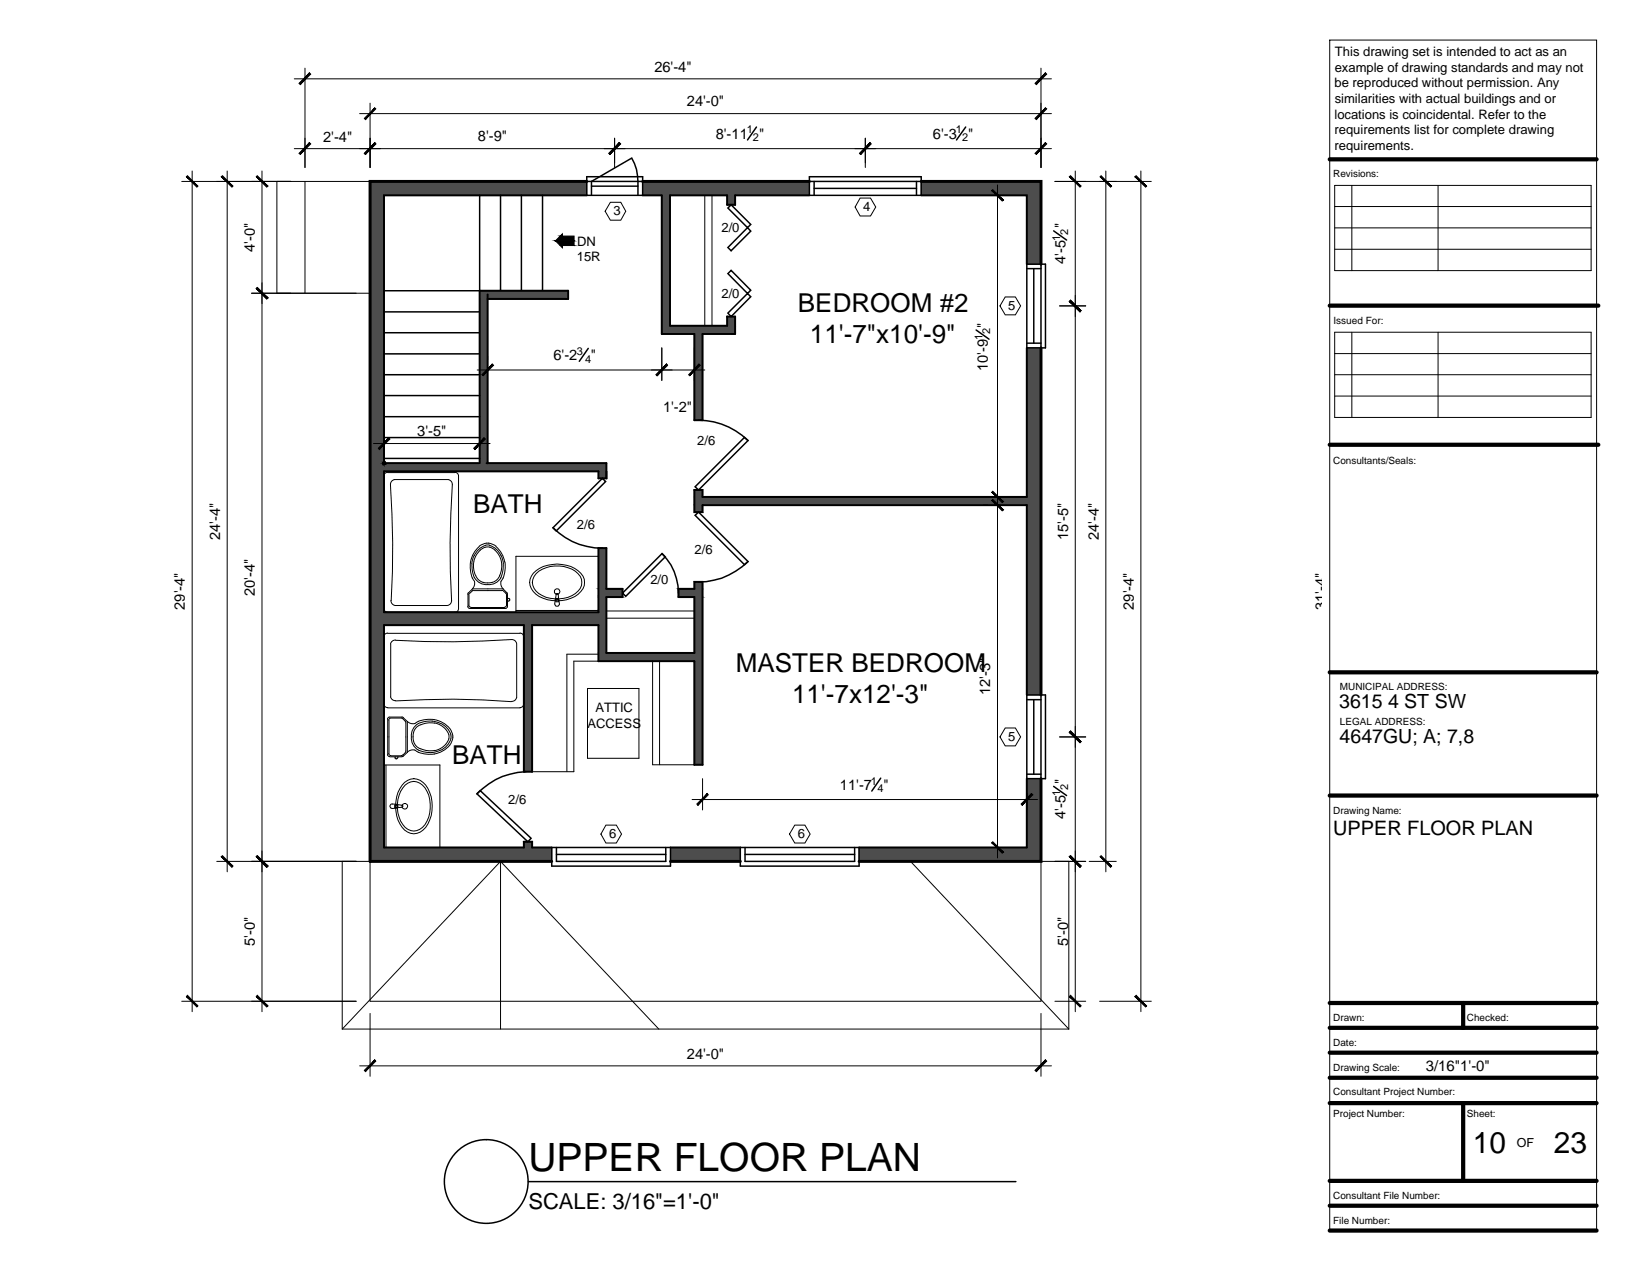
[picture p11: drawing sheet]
<svg xmlns="http://www.w3.org/2000/svg" width="279mm" height="216mm" viewBox="0 0 279 216" stroke-linecap="round" stroke-linejoin="round" font-family="sans-serif">
<!-- layer: Text Titles -->
<g fill="none" stroke="#000" stroke-width=".25">
<path d="M90 201.4h83.1"/>
<circle cx="82.8" cy="201.3" r="7.1"/>
</g>
<!-- layer: Hatch General -->
<g fill="#4d4d4d" stroke="#4d4d4d" stroke-width=".17">
<path d="M63 30.9l37 2.4v-2.4zM63 30.9l37 2.4h-37z"/>
<path d="M81.8 49.5l14.8 1.4 .1-1.4zM81.8 49.5l14.8 1.4h-14.8z"/>
<path d="M81.8 50.9l1.3 28v-28zM81.8 50.9l1.3 28h-1.4z"/>
<path d="M63 33.3l2.4 45.6v-45.6zM63 33.3l2.4 45.6h-2.4z"/>
<path d="M63 78.9l40.3 1.4v-1.4zM63 78.9l40.3 1.4h-40.3z"/>
<path d="M102 80.3l1.3 1.2v-1.2zM102 80.3l1.3 1.2h-1.3z"/>
<path d="M118.3 99.2l1.4 1.1v-1.1zM118.3 99.2l1.4 1.1h-1.4z"/>
<path d="M102 93.4l1.3 6.9v-6.9zM102 93.4l1.3 6.9h-1.3z"/>
<path d="M115.6 100.3l4.1 1.4v-1.4zM115.6 100.3l4.1 1.4h-4.1z"/>
<path d="M102 100.3l4.1 1.4v-1.4zM102 100.3l4.1 1.4h-4.1z"/>
<path d="M102 101.7l1.3 2.6v-2.6zM102 101.7l1.3 2.6h-1.3z"/>
<path d="M63 80.3l2.4 24v-24zM63 80.3l2.4 24h-2.4z"/>
<path d="M63 104.3l40.3 2.2v-2.2zM63 104.3l40.3 2.2h-40.3z"/>
<path d="M118.3 101.7l1.4 9.6v-9.6zM118.3 101.7l1.4 9.6h-1.4z"/>
<path d="M102 106.5l1.3 4.8v-4.8zM102 106.5l1.3 4.8h-1.3z"/>
<path d="M102 111.3l17.7 1.4v-1.4zM102 111.3l17.7 1.4h-17.7z"/>
<path d="M118.3 112.7l1.4 17.6v-17.6zM118.3 112.7l1.4 17.6h-1.4z"/>
<path d="M89.3 106.5l1.3 25v-25zM89.3 106.5l1.3 25h-1.3z"/>
<path d="M89.3 143.4l1.3 1v-1zM89.3 143.4l1.3 1h-1.3z"/>
<path d="M63 106.5l2.4 37.9v-37.9zM63 106.5l2.4 37.9h-2.4z"/>
<path d="M63 144.4l31 2.4v-2.4zM63 144.4l31 2.4h-31z"/>
<path d="M114.2 144.4l11.9 2.4v-2.4zM114.2 144.4l11.9 2.4h-11.9z"/>
<path d="M174.9 132.7l2.4 11.7v-11.7zM174.9 132.7l2.4 11.7h-2.4z"/>
<path d="M146.4 144.4l30.9 2.4v-2.4zM146.4 144.4l30.9 2.4h-30.9z"/>
<path d="M174.9 59.3l2.4 25.4v-25.4zM174.9 59.3l2.4 25.4h-2.4z"/>
<path d="M118.3 83.5l1.4 1.2v-1.2zM118.3 83.5l1.4 1.2h-1.4z"/>
<path d="M118.3 84.7l59 1.4v-1.4zM118.3 84.7l59 1.4h-59z"/>
<path d="M118.3 86.1l1.4 1.2v-1.2zM118.3 86.1l1.4 1.2h-1.4z"/>
<path d="M174.9 86.1l2.4 32.3v-32.3zM174.9 86.1l2.4 32.3h-2.4z"/>
<path d="M156.9 30.9l20.4 2.4v-2.4zM156.9 30.9l20.4 2.4h-20.4z"/>
<path d="M174.9 33.3l2.4 11.7v-11.7zM174.9 33.3l2.4 11.7h-2.4z"/>
<path d="M109.5 30.9l28.4 2.4v-2.4zM109.5 30.9l28.4 2.4h-28.4z"/>
<path d="M123.9 33.3l1.3 1.6v-1.6zM123.9 33.3l1.3 1.6h-1.3z"/>
<path d="M123.9 53.9l1.3 1.6v-1.6zM123.9 53.9l1.3 1.6h-1.3z"/>
<path d="M112.7 33.3l1.4 22.2v-22.2zM112.7 33.3l1.4 22.2h-1.4z"/>
<path d="M112.7 55.5l12.5 1.4v-1.4zM112.7 55.5l12.5 1.4h-12.5z"/>
<path d="M118.3 56.9l1.4 14.7v-14.7zM118.3 56.9l1.4 14.7h-1.4z"/>
</g>
<!-- layer: Wall Standard -->
<path d="M100 30.9h-37v115.9h31M109.5 30.9h28.4M156.9 30.9h20.4v14.1M177.3 59.3v59.1M177.3 132.7v14.1h-30.9M114.2 146.8h11.9" fill="none" stroke="#000" stroke-width=".51"/>
<path d="M100 33.3h-34.6v45.6h16.1M109.5 33.3h3.2v23.6h5.6v14.7h1.4v-14.7h5.5v-3h-1.3v1.6h-9.8v-22.2h9.8v1.6h1.3v-1.6h12.7M156.9 33.3h18v11.7M83.1 50.9h13.7v-1.4h-15.1v29.4M83.1 50.2v28.7M174.9 59.3v25.4h-55.2v-1.2h-1.4v3.8h1.4v-1.2h55.2v32.3M82.9 78.9h20.4v2.6M103.3 80.3v1.2h-1.3v-1.2h-36.6v24h36.6v-10.9h1.3v6.9h2.8v1.4h-2.8v9.6h15v-9.6h-2.7v-1.4h2.7v-1.1h1.4v31.1h-1.4v-17.6h-16.3v-6.2h-11.4v25h-1.3v-25h-23.9v37.9h23.9v-1h1.3v1h3.4M174.9 132.7v11.7h-28.5M114.2 144.4h11.9" fill="none" stroke="#000" stroke-width=".34"/>
<!-- layer: Stairs -->
<path d="M81.7 33.3v16.2h-16.3M85.3 33.3v16.2M88.8 33.3v16.2M92.4 33.3v16.2M65.4 53.1h16.3M65.4 56.7h16.3M65.4 60.3h16.3M65.4 63.9h16.3M65.4 67.4h16.3M65.4 71h16.3M65.4 74.6h16.3M65.4 78.1h16.3" fill="none" stroke="#000" stroke-width=".25"/>
<!-- layer: Windows Doors -->
<g fill="none" stroke="#000" stroke-width=".25">
<path d="M100 30.1h9.5v3.2h-9.5zM100 30.9h9.5M100.8 33.3v-2.4l6.8-4a7.5 7.5 0 0 1 1.1 4v2.4M100.8 31.7h7.9M124.6 34.9l3.3 3.3-.5 .6-3.4-3.4zM127.4 38.8l.5 .6-3.3 3.3-.6-.5zM137.9 30.1h19v3.2h-19zM137.9 30.9h19M138.7 30.9v2.4M138.7 32.1h17.4M156.1 30.9v2.4M124 53.4l3.4-3.4 .5 .6-3.3 3.3z"/>
<path d="M124.6 46.1l3.3 3.4-.5 .5-3.4-3.4zM174.9 45h3.2v14.3h-3.2zM174.9 45.8h2.4M174.9 58.5h2.4M176.1 45.8v12.7M177.3 45v14.3M119 71.6a12.1 12.1 0 0 1 8.4 3.5M94.2 89.9l8.4-8.4 .6 .6-8.4 8.4zM94.2 89.9a11.6 11.6 0 0 0 8.4 3.5M112.8 94.3a9.4 9.4 0 0 1 2.8 6.8M118.4 87.8l.6-.5 8.4 8.4-.6 .5zM118.4 82.9l8.4-8.4 .6 .6-8.4 8.4z"/>
<path d="M127.4 95.7a12.1 12.1 0 0 1-8.4 3.5M106.1 101.1l6.7-6.8 .5 .6-6.7 6.7zM174.9 118.4h3.2v14.3h-3.2zM174.9 119.2h2.4M176.1 119.2v12.7M177.3 118.4v14.3M81.8 134.7l8.7 8.1-.6 .6-8.6-8.1zM89.5 131.5a11.8 11.8 0 0 0-8.2 3.8M174.9 131.9h2.4M94 144.4h20.2v3.2h-20.2zM94.8 144.4v2.4h18.6v-2.4M94.8 145.6h18.6"/>
<path d="M126.1 144.4h20.3v3.2h-20.3zM126.9 144.4v2.4h18.7v-2.4M126.9 145.6h18.7"/>
</g>
<!-- layer: fixtures -->
<g fill="none" stroke="#000" stroke-width=".17">
<path d="M120.1 33.3v22.2M121.3 33.3v22.2M65.4 81.2l.1 22.8 .2 .2 .4 .1h11.4M66.1 80.5h11.4M66.1 80.5l-.5 .2-.2 .4M77.5 80.5l.4 .2 .2 .4v22.6l-.2 .4-.4 .2M80.2 95.8l-.1 1.4 .4 1.3M80.4 96.1l.1 1.4 .3 1M80.5 98.5l.1 .2a1.17 1.17 0 0 1-.1 1.6M80.7 95.7v1.4l.3 1M80.8 94.7l-.4 1.4M81.7 93.1l-1 1.2-.5 1.5"/>
<path d="M81.8 93.8l-.8 1-.3 .9M82.7 93.2l-.9 .6M82.7 93.3h.8M82.8 92.9l-1.2 .7-.8 1.1M82.8 92.9h.6M83.2 92.5l1.3 .6M83.2 92.6h-.6l-1 .5M83.4 92.9a3.7 3.7 0 0 1 2.4 3.2M83.5 93.2l.9 .6M84.3 93.8l.8 1 .3 .9M84.5 93.1l1 1.2 .5 1.5M85.3 98.4a2.75 2.75 0 0 1-4.5 0"/>
<path d="M85.4 95.7a3.4 3.4 0 0 1-1.2 3.4 2.32 2.32 0 0 1-3.2-1.1M85.7 98.5l-.1 .2a1.17 1.17 0 0 0 .1 1.6M85.7 96.1l-.1 1.4-.3 1M86 95.8v1.4l-.3 1.3M90.9 97.7a6 6 0 0 1 8 0 2.35 2.35 0 0 1-.4 3.6 6.4 6.4 0 0 1-7.2 0 2.4 2.4 0 0 1-.4-3.6zM91.3 97.8a5.5 5.5 0 0 1 7.2 0 2.13 2.13 0 0 1-.5 3.3 5.6 5.6 0 0 1-6.7-.4 2.05 2.05 0 0 1 0-2.9zM102 94.8h-14.1v9.5M65.4 119.9l.2 .5 .5 .2M66.1 107.9h22.5M66.1 107.9l-.5 .2-.2 .4v11.5M66.5 118.7a.83 .83 0 0 0 .9 .7M66.6 109.7v9.1"/>
<path d="M66.6 102.3a.83 .83 0 0 0 .7 .9M66.6 102.3a167.3 167.3 0 0 0 0-20l.1-.3 .5-.3h9.2a.83 .83 0 0 1 .7 .9 153.4 153.4 0 0 0-.2 19.7M67.3 103.2h9M67.4 109.1a.83 .83 0 0 0-.9 .6M67.4 119.4a135.4 135.4 0 0 1 19.7 .2M67.4 109.1a167.3 167.3 0 0 0 20-.1l.5 .4 .1 .2M76.9 102.3a.83 .83 0 0 1-.6 .9M79.7 103.3v.2l.3 .2M79.7 101.3v2M79.8 101l-.1 .3M79.9 103.1v.2l.3 .2M79.9 101.4v1.7"/>
<path d="M80 101.1l-.1 .2M80.2 103.5h5.8M80.4 100.7l-.4 .4M80.6 100.6l-.2 .1M80.7 100.6h4.8M85.5 100.6l.3 .1M85.7 100.3h-5.2l-.7 .7M85.7 100.3l.7 .7M85.8 100.7l.4 .4M86.2 101.1l.1 .2M86.3 101.4v1.7M86.3 103.1l-.2 .3-.2 .1"/>
<path d="M86.4 101l.1 .3M86.5 103.3l-.2 .3-.2 .1h-6M86.5 102h.2M86.5 102.4h.2M86.5 101.3v2M86.6 102l.2 .1M86.8 102.2l-.2 .2M86.8 102.2h.1M87.9 104h14.1M88 118.9a.83 .83 0 0 1-.9 .6M88 109.7v9.2M88.6 107.9l.4 .2 .2 .4"/>
<path d="M89.2 119.9l-.2 .5-.4 .2M89.3 108.5v11.5M94.6 102.1l-.1 .8a.4 .4 0 0 0 .4 .4 .4 .4 0 0 0 .4-.4l-.1-.8M94.6 102.1l.2-1 .3 .2 .1 .8M94.6 102.1l.3-.1 .3 .1M94.7 102.2l.1-.1h.3v.4h-.4zM102 112.7h-4.2v18.8h-7.2M102 111.5h-5.4v20M103.3 104.1h15M103.3 105.3h15M111.2 112.7v17.6h7.1M112.4 112.7v17.6"/>
<path d="M65.4 130.4h9.5v14M65.8 130.4v14M66 128.6l.1 .1 .3 .2M66.1 122.6v6M66.1 120.6h22.5M66.2 128.4l.1 .2 .3 .1M66.3 122.7v5.7M66.4 122.2h-.2l-.2 .3M66.4 122.2h2.1M66.4 129h2.1M66.6 122.4h-.2l-.2 .3M66.6 122.4h1.8"/>
<path d="M66.6 128.8h1.8M67.2 137.2h.3a.21 .21 0 0 1 .2 .2 .21 .21 0 0 1-.2 .2h-.3zM67.3 129.1l.2 .2M67.3 129v.1M67.5 129.3h.1M67.7 137.1l-.8-.1a.38 .38 0 0 0-.5 .4 .38 .38 0 0 0 .5 .4l.8-.2M67.7 137.1l.9 .1v.1l-.1 .3h-.8M67.7 137.1l.1 .2-.1 .3M67.7 129.1l-.1 .2M67.8 129v.1M68.4 122.4l.2 .1M68.5 122.2l.2 .1"/>
<path d="M68.6 128.6l-.2 .1M68.6 122.5l.5 .4M68.7 122.3l.7 .7v5.2l-.7 .6M68.7 128.8l-.2 .1M68.9 133.3a2.5 2.5 0 0 1 4 1.1 6.2 6.2 0 0 1-.8 7 2.46 2.46 0 0 1-4-1 6.3 6.3 0 0 1 .8-7.1zM69 133.8a2.28 2.28 0 0 1 3.7 1 5.7 5.7 0 0 1-.7 6.2 2.09 2.09 0 0 1-3.4-.5 5.6 5.6 0 0 1 .4-6.7zM69 122.9l.1 .2M69.1 128.2l-.5 .5M69.1 123.2v4.8l-.1 .2M69.4 122.9a1.25 1.25 0 0 0 1.8 0 4.7 4.7 0 0 1 5.4 1.2M69.4 128.2a1.28 1.28 0 0 1 1.9 0M70.4 125.5a2.05 2.05 0 0 0 1.7 2.3l1 .1h.9"/>
<path d="M70.5 124.8l-.1 .8M74 123.2a2.61 2.61 0 0 1 2.4 2.7M74 123.2a3.8 3.8 0 0 0-3.2 .9l-.3 .7M75.9 126.8l-1 .8-.9 .3M76.5 125.9l-.6 .9M76.6 127a4.7 4.7 0 0 1-5.4 1.2M76.6 124.1l.6 1.3M76.8 125.2v.7M76.8 125.2a3.9 3.9 0 0 0-6.2-1.3 2.67 2.67 0 0 0-.3 2.8 2.67 2.67 0 0 0 2.4 1.5h1l1.3-.4M76.8 125.9l-.6 1.2-1.1 .7M77.1 125.4v.3M77.2 125.7l-.6 1.3"/>
<circle cx="94.9" cy="100.8" r=".46"/>
<circle cx="69" cy="137.4" r=".46"/>
</g>
<!-- layer: Wall Standard -->
<g fill="none" stroke="#000" stroke-width=".17">
<path d="M50.1 13.4h129M52 11.6v16.9M61.3 19.4h117.8M63 17.6v10.9M177.3 11.6v16.9M31 30.9h18.5M32.7 29.1v143.3M38.7 29.1v119.5M44.6 29.1v143.3M50.1 25.3h129M52 30.9v19.1M104.7 23.6v4.9"/>
<path d="M147.4 23.6v4.9M161.7 33.3h10M169.9 31.5v114.7M179.7 30.9h16.4M183.2 29.1v143.3M188.4 29.1v119.5M194.4 29.1v143.3M42.9 50h17.8M112.7 59.3v5.5M118.3 59.3v5.5M180.5 52.1h4.5M63.6 75.6h19.9"/>
<path d="M65.4 72.6v4.8M81.3 63h38.8M81.7 72.6v4.8M83.1 60.7v.6M149.7 84.7h22M167.6 86.1h.6M117.9 136.2h58.9M119.7 132.7v5.3M174.9 135.1v2.9M180.5 125.6h4.5M36.9 146.8h23.8M63 146.8v23.8h114.3v-23.8"/>
<path d="M167.6 144.4h.6M179.7 146.8h5.3M185.6 146.8h4.6M31 170.6h29.7M63 172.7v10.7M177.3 172.7v10.7M179.7 170.6h5.3M187.3 170.6h8.8M61.3 181.6h117.8"/>
</g>
<!-- layer: Structural -->
<path d="M63 30.9h-15.8v19.1h15.8M63 146.8h-4.7v28.6M85.3 146.8v28.6M85.3 146.8l26.9 28.6M85.3 146.8l-27 28.6M155.1 146.8l27 28.6M177.3 146.8h4.8v28.6M58.3 175.4h123.8" fill="none" stroke="#000" stroke-width=".17"/>
<!-- layer: Text Notes 48 -->
<g fill="#000" stroke="#000" stroke-width=".17">
<path d="M95.8 39.8v.4h-.4zM95.4 41.8h.4v.4z"/>
<path d="M95.4 40.2l2.4 .8v-.8zM95.4 40.2l2.4 .8h-3.2z"/>
<path d="M94.6 41l3.2 .8v-.8zM94.6 41l3.2 .8h-2.4z"/>
</g>
<!-- layer: Wall Standard -->
<g fill="#000" stroke="#000" stroke-width=".17">
<path d="M52.7 12.4l-1.5 2 1.7-1.8zM52.7 12.4l-1.5 2-.3-.2z"/>
<path d="M63.9 18.4l-1.7 2 1.8-1.8zM63.9 18.4l-1.7 2-.1-.2z"/>
<path d="M178.1 12.4l-1.8 1.8 .2 .2zM178.1 12.4l.2 .2-1.8 1.8z"/>
<path d="M31.8 30.1l1.7 1.8 .2-.2zM31.8 30.1l.1-.2 1.8 1.8z"/>
<path d="M37.7 30.1l1.8 1.8 .2-.2zM37.7 30.1l.2-.2 1.8 1.8z"/>
<path d="M43.7 30.1l1.7 1.8 .2-.2zM43.7 30.1l.1-.2 1.8 1.8z"/>
<path d="M52.7 24.3l-1.5 2 1.7-1.8zM52.7 24.3l-1.5 2-.3-.2z"/>
<path d="M63.9 24.3l-1.8 1.8 .1 .2zM63.9 24.3l.1 .2-1.8 1.8z"/>
<path d="M63.9 24.3l-1.7 2 1.8-1.8zM63.9 24.3l-1.7 2-.1-.2z"/>
<path d="M105.5 24.3l-1.8 1.8 .2 .2zM105.5 24.3l.2 .2-1.8 1.8z"/>
<path d="M105.5 24.3l-1.6 2 1.8-1.8zM105.5 24.3l-1.6 2-.2-.2z"/>
<path d="M148.2 24.3l-1.8 1.8 .2 .2zM148.2 24.3l.2 .2-1.8 1.8z"/>
<path d="M148.2 24.3l-1.6 2 1.8-1.8zM148.2 24.3l-1.6 2-.2-.2z"/>
<path d="M169 32.5l1.7 1.8 .3-.2zM169 32.5l.1-.2 1.9 1.8z"/>
<path d="M178.1 24.3l-1.8 1.8 .2 .2zM178.1 24.3l.2 .2-1.8 1.8z"/>
<path d="M178.1 18.4l-1.8 1.8 .2 .2zM178.1 18.4l.2 .2-1.8 1.8z"/>
<path d="M182.2 30.1l1.8 1.8 .2-.2zM182.2 30.1l.2-.2 1.8 1.8z"/>
<path d="M187.4 30.1l1.8 1.8 .2-.2zM187.4 30.1l.2-.2 1.8 1.8z"/>
<path d="M193.4 30.1l1.8 1.8 .1-.2zM193.4 30.1l.2-.2 1.7 1.8z"/>
<path d="M43.8 49l-.1 .2 1.9 1.6zM43.7 49.2l1.9 1.6-.2 .1z"/>
<path d="M43.7 49.2l1.7 1.7 .2-.1zM43.7 49.2l.1-.2 1.8 1.8z"/>
<path d="M182.2 51.4l2 1.5-1.8-1.7zM182.2 51.4l2 1.5-.2 .2z"/>
<path d="M182.2 51.4l1.8 1.7 .2-.2zM182.2 51.4l.2-.2 1.8 1.7z"/>
<path d="M66.2 74.6l-1.6 2 1.8-1.8zM66.2 74.6l-1.6 2-.2-.2z"/>
<path d="M80.7 76.4l.2 .2 1.6-2zM82.5 74.6l.2 .2-1.8 1.8z"/>
<path d="M83.9 62l-1.6 2 1.8-1.8zM83.9 62l-1.6 2-.2-.1z"/>
<path d="M113.6 62l-1.8 1.9 .1 .1zM113.6 62l.1 .2-1.8 1.8z"/>
<path d="M113.6 62l-1.7 2 1.8-1.8zM113.6 62l-1.7 2-.1-.1z"/>
<path d="M119.1 62l-1.8 1.9 .2 .1zM119.1 62l.2 .2-1.8 1.8z"/>
<path d="M169.1 83.7l-.1 .2 2 1.6zM169 83.9l2 1.6-.3 .2z"/>
<path d="M169 85.3l1.7 1.8 .3-.2zM169 85.3l.1-.2 1.9 1.8z"/>
<path d="M120.5 135.2l-1.6 2 1.8-1.8zM118.7 137l1.8-1.8-1.6 2z"/>
<path d="M174 137l.1 .2 1.6-2zM175.7 135.2l.3 .2-1.9 1.8z"/>
<path d="M182.4 124.6l-.2 .2 2 1.6zM182.2 124.8l2 1.6-.2 .1z"/>
<path d="M182.2 124.8l1.8 1.7 .2-.1zM182.2 124.8l.2-.2 1.8 1.8z"/>
<path d="M37.7 146l2 1.6-1.8-1.8zM37.7 146l2 1.6-.2 .2z"/>
<path d="M43.8 145.8l-.1 .2 1.9 1.6zM43.7 146l1.9 1.6-.2 .2z"/>
<path d="M43.7 146l1.7 1.8 .2-.2zM43.7 146l.1-.2 1.8 1.8z"/>
<path d="M169.1 143.4l-.1 .2 2 1.6zM169 143.6l2 1.6-.3 .2z"/>
<path d="M182.2 146l2 1.6-1.8-1.8zM182.2 146l2 1.6-.2 .2z"/>
<path d="M182.2 146l1.8 1.8 .2-.2zM182.2 146l.2-.2 1.8 1.8z"/>
<path d="M187.6 145.8l-.2 .2 2 1.6zM187.4 146l2 1.6-.2 .2z"/>
<path d="M31.9 169.6l-.1 .2 1.9 1.6zM31.8 169.8l1.9 1.6-.2 .2z"/>
<path d="M43.8 169.6l-.1 .2 1.9 1.6zM43.7 169.8l1.9 1.6-.2 .2z"/>
<path d="M182.4 169.6l-.2 .2 2 1.6zM182.2 169.8l2 1.6-.2 .2z"/>
<path d="M193.4 169.8l1.9 1.6-1.7-1.8zM193.4 169.8l1.9 1.6-.1 .2z"/>
<path d="M63.9 180.6l-1.7 2 1.8-1.8zM63.9 180.6l-1.7 2-.1-.2z"/>
<path d="M178.1 180.6l-1.8 1.8 .2 .2zM178.1 180.6l.2 .2-1.8 1.8z"/>
</g>
<path d="M128.9 21.6l-1.5 2.2M164.5 21.6l-1.5 2.2M179.5 39.3l2.2 1.6M100.2 59.4l-1.5 2.2M166.3 56.2l2.2 1.6M150 132.6l-1.5 2.2M179.5 134l2.2 1.6" fill="none" stroke="#000" stroke-width=".25"/>
<!-- layer: Hidden -->
<path d="M100.1 117.3h8.8v11.9h-8.8z" fill="none" stroke="#000" stroke-width=".17"/>
<!-- layer: Tbk-text -->
<g fill="none" stroke="#000" stroke-width=".17">
<path d="M104 34.5h1.8l.8 1.5-.8 1.5h-1.8l-.9-1.5zM146.5 33.8h1.8l.9 1.5-.9 1.5h-1.8l-.8-1.5zM227.4 31.6h43.7v14.5h-43.7zM227.4 38.8h43.7M227.4 35.2h43.7M230.3 31.6v14.5M245 31.6v14.5M171.3 50.6h1.7l.9 1.5-.9 1.6h-1.7l-.9-1.6zM227.4 56.6h43.7v14.5h-43.7zM227.4 42.5h43.7M230.3 56.6v14.5M245 56.6v14.5"/>
<path d="M227.4 67.5h43.7M227.4 63.9h43.7M227.4 60.3h43.7M171.3 124.1h1.7l.9 1.5-.9 1.5h-1.7l-.9-1.5zM103.2 140.6h1.8l.9 1.5-.9 1.6h-1.8l-.8-1.6zM135.4 140.6h1.7l.9 1.5-.9 1.6h-1.7l-.9-1.6z"/>
</g>
<!-- layer: Electrical -->
<path d="M65.5 79l.1-.1v.2zM65.5 78.9v.1zM65.6 78.8v.1zM65.6 78.8l-.1 .1zM65.4 78.8h.2l-.1 .1zM65.4 78.8l.1 .1zM65.3 78.8h.1zM65.3 78.8h.1zM65.3 78.8l.1 .1h-.2zM65.2 78.9h.2zM65.2 78.9l.1 .2zM65.3 78.9v.2zM65.3 79.1l.1-.1v.1zM65.4 79v.1zM65.4 79.1h.2zM65.4 79.1h.2z" fill="#000" stroke="#000" stroke-width=".17"/>
<!-- layer: Tbk-lines -->
<g fill="none" stroke="#000" stroke-width=".72">
<path d="M226.5 27.1h45.5M226.5 52.1h45.8M226.5 75.8h45.8M226.5 114.6h45.5M226.5 135.6h45.5M226.5 170.9h45.5M226.5 175.1h45.5M226.5 179.4h45.5M249.3 170.9v4.2M226.5 188h45.5M226.5 183.7h45.5M249.3 188v13.2"/>
<path d="M226.5 209.7h45.5M226.5 205.5h45.5M226.5 201.2h45.5"/>
</g>
<!-- layer: Electrical -->
<path d="M226.5 6.8h45.5v202.9h-45.5z" fill="none" stroke="#000" stroke-width=".17"/>
<text font-size="6.7" x="90" y="199.5">UPPER FLOOR PLAN</text>
<g font-size="5.1">
<text x="250.9" y="196.5">10</text>
<text x="264.7" y="196.5">23</text>
</g>
<g font-size="4.4">
<text x="135.9" y="53.2">BEDROOM #2</text>
<text x="138" y="58.5">11'-7&quot;x10'-9&quot;</text>
<text x="80.6" y="87.5">BATH</text>
<text x="125.4" y="114.5">MASTER BEDROOM</text>
<text x="134.9" y="119.8">11'-7x12'-3&quot;</text>
<text x="77" y="130.2">BATH</text>
</g>
<text font-size="3.7" x="90" y="206">SCALE: 3/16&quot;=1'-0&quot;</text>
<text font-size="3.4" x="227.1" y="142.3">UPPER FLOOR PLAN</text>
<g font-size="3.3">
<text x="228.1" y="120.6">3615 4 ST SW</text>
<text x="228.2" y="126.7">4647GU; A; 7,8</text>
</g>
<g font-size="2.5">
<text x="111.5" y="12.2">26'-4&quot;</text>
<text x="117" y="18.1">24'-0&quot;</text>
<text x="121.9" y="23.6">8'-11</text>
<text x="129.3" y="23.6">&quot;</text>
<text x="158.9" y="23.6">6'-3</text>
<text x="164.9" y="23.6">&quot;</text>
<text x="55" y="24.1">2'-4&quot;</text>
<text x="81.4" y="24.1">8'-9&quot;</text>
<text x="181.5" y="38.9" transform="rotate(-90 181.5 38.9)">&quot;</text>
<text x="43.4" y="42.9" transform="rotate(-90 43.4 42.9)">4'-0&quot;</text>
<text x="181.5" y="44.9" transform="rotate(-90 181.5 44.9)">4'-5</text>
<text x="168.3" y="55.8" transform="rotate(-90 168.3 55.8)">&quot;</text>
<text x="94.3" y="61.4">6'-2</text>
<text x="100.7" y="61.4">&quot;</text>
<text x="168.3" y="63.2" transform="rotate(-90 168.3 63.2)">10'-9</text>
<text x="113" y="70.2">1'-2&quot;</text>
<text x="71.1" y="74.4">3'-5&quot;</text>
<text x="37.5" y="92" transform="rotate(-90 37.5 92)">24'-4&quot;</text>
<text x="182" y="92.1" transform="rotate(-90 182 92.1)">15'-5&quot;</text>
<text x="187.2" y="92" transform="rotate(-90 187.2 92)">24'-4&quot;</text>
<text x="43.4" y="101.5" transform="rotate(-90 43.4 101.5)">20'-4&quot;</text>
<text x="31.5" y="103.9" transform="rotate(-90 31.5 103.9)">29'-4&quot;</text>
<text x="193.1" y="103.9" transform="rotate(-90 193.1 103.9)">29'-4&quot;</text>
<text x="225.9" y="103.9" transform="rotate(-90 225.9 103.9)">31'-4&quot;</text>
<text x="168.7" y="118.5" transform="rotate(-90 168.7 118.5)">12'-3&quot;</text>
<text x="143.1" y="134.6">11'-7</text>
<text x="150.5" y="134.6">&quot;</text>
<text x="181.5" y="133.6" transform="rotate(-90 181.5 133.6)">&quot;</text>
<text x="181.5" y="139.6" transform="rotate(-90 181.5 139.6)">4'-5</text>
<text x="43.4" y="161.2" transform="rotate(-90 43.4 161.2)">5'-0&quot;</text>
<text x="182" y="161.2" transform="rotate(-90 182 161.2)">5'-0&quot;</text>
<text x="117" y="180.4">24'-0&quot;</text>
<text x="242.9" y="182.4">3/16&quot;1'-0&quot;</text>
</g>
<g font-size="2.2">
<text x="227.4" y="9.6">This drawing set is intended to act as an</text>
<text x="227.3" y="14.9">be reproduced without permission. Any</text>
<text x="227.4" y="12.2">example of drawing standards and may not</text>
<text x="227.4" y="17.5">similarities with actual buildings and or</text>
<text x="227.3" y="20.2">locations is coincidental. Refer to the</text>
<text x="227.3" y="22.9">requirements list for complete drawing</text>
<text x="227.3" y="25.5">requirements.</text>
<text x="147" y="36">4</text>
<text x="98.3" y="41.8">DN</text>
<text x="104.5" y="36.7">3</text>
<text x="122.9" y="39.6">2/0</text>
<text x="98.3" y="44.5">15R</text>
<text x="122.9" y="50.8">2/0</text>
<text x="171.8" y="52.8">5</text>
<text x="118.8" y="75.7">2/6</text>
<text x="98.3" y="90.2">2/6</text>
<text x="118.3" y="94.4">2/6</text>
<text x="110.8" y="99.6">2/0</text>
<text x="100.1" y="124">ACCESS</text>
<text x="101.4" y="121.3">ATTIC</text>
<text x="171.8" y="126.3">5</text>
<text x="86.6" y="137">2/6</text>
<text x="103.8" y="142.8">6</text>
<text x="135.9" y="142.8">6</text>
</g>
<text font-size="2.1" x="258.4" y="195.5">OF</text>
<g font-size="1.9">
<text x="127.2" y="22.7">1</text>
<text x="162.8" y="22.7">1</text>
<text x="128.3" y="24.1">2</text>
<text x="163.9" y="24.1">2</text>
<text x="180.6" y="41" transform="rotate(-90 180.6 41)">1</text>
<text x="182" y="40" transform="rotate(-90 182 40)">2</text>
<text x="167.4" y="57.9" transform="rotate(-90 167.4 57.9)">1</text>
<text x="168.7" y="56.9" transform="rotate(-90 168.7 56.9)">2</text>
<text x="98.3" y="60.5">3</text>
<text x="99.7" y="61.8">4</text>
<text x="148.4" y="133.7">1</text>
<text x="149.5" y="135">4</text>
<text x="180.6" y="135.7" transform="rotate(-90 180.6 135.7)">1</text>
<text x="182" y="134.6" transform="rotate(-90 182 134.6)">2</text>
</g>
<g font-size="1.7">
<text x="227.1" y="30.2">Revisions:</text>
<text x="227.2" y="55.1">Issued For:</text>
<text x="227.1" y="79.1">Consultants/Seals:</text>
<text x="228.3" y="117.7">MUNICIPAL ADDRESS:</text>
<text x="228.3" y="123.6">LEGAL ADDRESS:</text>
<text x="227.1" y="138.7">Drawing Name:</text>
<text x="227.1" y="173.9">Drawn:</text>
<text x="249.9" y="173.9">Checked:</text>
<text x="227.1" y="178.2">Date:</text>
<text x="227.1" y="182.4">Drawing Scale:</text>
<text x="227.1" y="190.4">Project Number:</text>
<text x="227.1" y="186.7">Consultant Project Number:</text>
<text x="249.9" y="190.4">Sheet:</text>
<text x="227.1" y="208.5">File Number:</text>
<text x="227.1" y="204.3">Consultant File Number:</text>
</g>
</svg>
